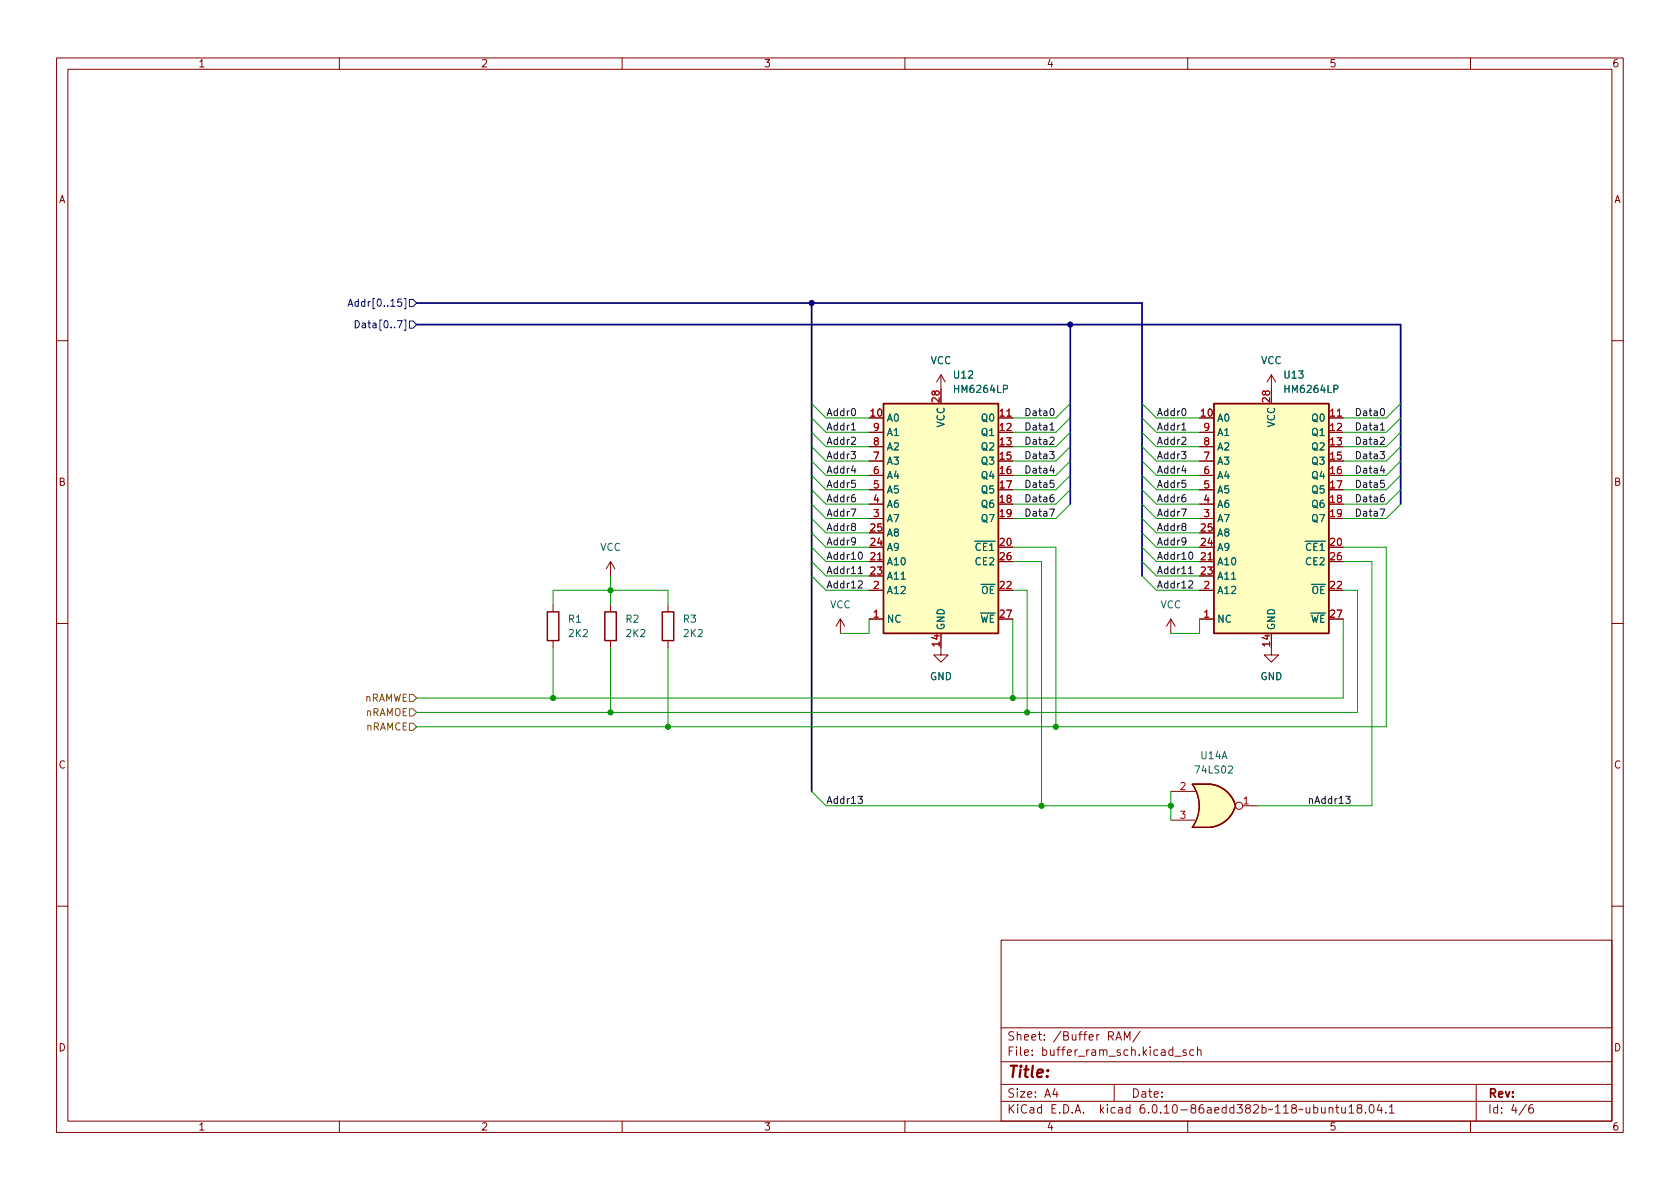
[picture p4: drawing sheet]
<svg xmlns="http://www.w3.org/2000/svg" width="297mm" height="210mm" viewBox="0 0 297 210" stroke-linecap="round" stroke-linejoin="round" font-family="sans-serif">
<g fill="none" stroke="#840000" stroke-width=".18">
<path d="M10 10.2h277v190.1h-277zM12 12.2h273v186.1h-273zM60 10.2v2M110 10.2v2M160 10.2v2M210 10.2v2M260 10.2v2M10 60.2h2M153.7 79h2.5M153.7 76.4h2.5M166.4 66.3l-.8 1.3M166.4 66.3v2.5"/>
<path d="M166.4 66.3l.7 1.3M176.5 73.9h2.6M212.1 79h2.5M212.1 76.4h2.5M224.8 66.3l-.8 1.3M224.8 66.3v2.5M224.8 66.3l.8 1.3M234.9 73.9h2.6M285 60.2h2M107.9 99.3l-.7 1.3M107.9 99.3v2.5M107.9 99.3l.8 1.3"/>
<path d="M153.7 99.3h2.5M153.7 91.7h2.5M153.7 89.1h2.5M153.7 86.6h2.5M153.7 84.1h2.5M153.7 81.5h2.5M212.1 99.3h2.5M212.1 91.7h2.5M212.1 89.1h2.5M212.1 86.6h2.5M212.1 84.1h2.5M212.1 81.5h2.5"/>
<path d="M10 110.2h2M97.8 106.9v1.3M97.8 113.3v1.2M107.9 106.9v1.3M107.9 113.3v1.2M118.1 106.9v1.3M118.1 113.3v1.2M148.6 109.5l-.8 1.2M148.6 109.5v2.5M148.6 109.5l.8 1.2M153.7 109.5h2.5M153.7 104.4h2.5"/>
<path d="M166.4 114.5v1.3h1.2l-1.2 1.3-1.3-1.3h1.3M207 109.5l-.8 1.2M207 109.5v2.5M207 109.5l.8 1.2M212.1 109.5h2.5M212.1 104.4h2.5M224.8 114.5v1.3h1.3l-1.3 1.3-1.3-1.3h1.3M285 110.2h2M207 139.9h4.3M214 138.7h-3.2a6.6 6.6 0 0 1 0 7.6h3.2M207 145h4.3M219.7 142.5h2.5"/>
<path d="M10 160.2h2M177 166.3h108v32h-108zM285 160.2h2M60 198.3v2M110 198.3v2M160 198.3v2M177 194.8h108M177 191.8h108M177 187.8h108M177 181.8h108M186.5 192.5l-.4 1h1M186.9 193v1"/>
<path d="M197 191.8v3M197.3 183.9l.5-1.5 .5 1.5M197.4 183.5h.7M198.8 183.9v-1.5l.5 1.1 .5-1.1v1.5M201.6 182.4l-1.3 1.9M207.7 186.8h1.2M209.7 185.7l-.3-.1-.3 .2 .1 .3 .5 .1v.4h-.6M210 198.3v2M211.1 185.7l-.5-.1-.2 .3v.4l.1 .3h.6M211.7 185.8l.2-.2 .4 .1 .1 .9M211.7 185.1v1.5M235 196l.2-.2 .4 .1v.9"/>
<path d="M235 195.8v1M236.1 195.8h.6M236.4 195.3v1.3l.3 .2M237.2 195.8l.1 1h.3l.3-.1M237.9 195.8v1M238.5 195.8l.4-.5v1.5M238.5 196.8h.9M240.2 196l-.3-.3 .1-.2 .2-.2 .4 .1 .2 .2-.1 .2-.6 .2-.2 .3 .1 .4 .2 .1h.3l.3-.3-.1-.4-.2-.1M241.4 196.7v.1M242.3 195.4l.1-.1a.81 .81 0 0 1 .6 .7 .81 .81 0 0 1-.3 .8h-.1a.81 .81 0 0 1-.6-.6 .81 .81 0 0 1 .3-.8zM243.9 195.3l-.4 1h.9M244.2 195.8v1"/>
<path d="M245 196.7v.1M245.6 195.8l.5-.5v1.5M245.6 196.8h.9M260 198.3v2M261 191.8v6.5M269.9 195.3l-1.3 1.9M271 195.3a.6 .6 0 0 0-.7 .7v.5l.1 .3h.5l.2-.1 .1-.5-.2-.2-.4-.1-.3 .3"/>
<circle cx="219.1" cy="142.5" r=".63"/>
</g>
<g fill="#ffffc2" stroke="#ffffc2" stroke-width=".18">
<path d="M214.6 71.4h20.3v40.6h-20.3z"/>
<path d="M213.4 141.1l5 1.4a5.2 5.2 0 0 1-4.4 3.8z"/>
<path d="M210.8 146.3h3.2z"/>
<path d="M210.8 138.7h3.2z"/>
<path d="M210.8 138.7h3.2v7.6h-3.2a6.7 6.7 0 0 0 0-7.6z"/>
<path d="M214 138.7a5.1 5.1 0 0 1 4.4 3.8l-4.9 1.3z"/>
<path d="M156.2 71.4h20.3v40.6h-20.3z"/>
</g>
<path d="M156.2 71.4h20.3v40.6h-20.3zM214.6 71.4h20.3v40.6h-20.3zM96.8 108.2h2v5.1h-2zM106.9 108.2h2.1v5.1h-2.1zM117.1 108.2h2v5.1h-2zM210.8 138.7h3.2M210.8 138.7a6.6 6.6 0 0 1 0 7.6M214 138.7a5.1 5.1 0 0 1 4.4 3.8 5.2 5.2 0 0 1-4.4 3.8M210.8 146.3h3.2" fill="none" stroke="#840000" stroke-width=".25"/>
<path d="M72.4 125.3h.6l.7 .7-.7 .6h-.6zM72.4 127.9h.6l.7 .6-.7 .7h-.6zM72.4 122.8h.6l.7 .6-.7 .7h-.6z" fill="none" stroke="#725600" stroke-width=".18"/>
<path d="M61.5 54.2l.5-1.3 .4 1.3M61.7 53.8h.6M62.8 56.7a.64 .64 0 0 1 .7 .6 .64 .64 0 0 1-.7 .7zM72.4 53h.6l.7 .6-.7 .6h-.6zM72.4 56.8h.6l.7 .6-.7 .6h-.6z" fill="none" stroke="#000084" stroke-width=".18"/>
<path d="M150.5 76h.8M209 76h.7M151.9 97.7l.2-.1a.68 .68 0 0 1 .4 .7 .68 .68 0 0 1-.4 .6 .84 .84 0 0 1-.2-1.2zM210.3 97.7l.2-.1a.68 .68 0 0 1 .4 .7 .68 .68 0 0 1-.4 .6l-.2-.1-.1-.4zM151.8 102.8l.4-.1 .3 .4-.8 .9h.8M151.8 100.5l.3-.3v1.2M151.8 101.4h.7M210.2 102.8l.5-.1 .2 .4-.8 .9h.8M210.2 100.5l.3-.3v1.2M210.2 101.4h.7M151.7 140.8h.8l-.4 .5 .3 .1v.6l-.2 .1-.5-.1M237.9 140.8h.8l-.4 .5 .4 .1v.6l-.2 .1-.6-.1" fill="none" stroke="#0f0f0f" stroke-width=".18"/>
<path d="M73.7 53.6h128.2v48.2M73.7 57.4h173.9v31.7M143.5 53.6v86.3M189.2 57.4v31.7" fill="none" stroke="#000084" stroke-width=".3"/>
<g fill="none" stroke="#009600" stroke-width=".18">
<path d="M143.5 76.4l2.5 2.6h7.7M143.5 73.9l2.5 2.5h7.7M143.5 71.4l2.5 2.5h7.7M143.5 79l2.5 2.5h7.7M189.2 76.4l-2.5 2.6h-7.6M189.2 73.9l-2.5 2.5h-7.6M189.2 71.4l-2.5 2.5h-7.6M189.2 79l-2.5 2.5h-7.6M201.9 76.4l2.6 2.6h7.6M201.9 73.9l2.6 2.5h7.6M201.9 71.4l2.6 2.5h7.6M201.9 79l2.6 2.5h7.6"/>
<path d="M247.6 76.4l-2.5 2.6h-7.6M247.6 73.9l-2.5 2.5h-7.6M247.6 71.4l-2.5 2.5h-7.6M247.6 79l-2.5 2.5h-7.6M143.5 96.8l2.5 2.5h7.7M143.5 86.6l2.5 2.5h7.7M143.5 99.3l2.5 2.5h7.7M143.5 81.5l2.5 2.6h7.7M143.5 89.1l2.5 2.6h7.7M143.5 84.1l2.5 2.5h7.7M143.5 94.2l2.5 2.6h7.7M143.5 91.7l2.5 2.5h7.7"/>
<path d="M179.1 99.3h5v43.2M179.1 96.8h7.6v31.7M189.2 86.6l-2.5 2.5h-7.6M189.2 81.5l-2.5 2.6h-7.6M189.2 89.1l-2.5 2.6h-7.6M189.2 84.1l-2.5 2.5h-7.6M201.9 96.8l2.6 2.5h7.6M201.9 86.6l2.6 2.5h7.6M201.9 99.3l2.6 2.5h7.6M201.9 81.5l2.6 2.6h7.6M201.9 89.1l2.6 2.6h7.6M201.9 84.1l2.6 2.5h7.6"/>
<path d="M201.9 94.2l2.6 2.6h7.6M201.9 91.7l2.6 2.5h7.6M237.5 99.3h5.1v43.2h-20.4M237.5 96.8h7.6v31.7h-171.4M247.6 86.6l-2.5 2.5h-7.6M247.6 81.5l-2.5 2.6h-7.6M247.6 89.1l-2.5 2.6h-7.6M247.6 84.1l-2.5 2.5h-7.6M97.8 106.9v-2.5h20.3v2.5M97.8 114.5v8.9M107.9 101.8v5.1M107.9 114.5v11.5"/>
<path d="M118.1 114.5v14M143.5 101.8l2.5 2.6h7.7M153.7 109.5v2.5h-5.1M179.1 104.4h2.5v21.6M179.1 109.5v13.9M201.9 101.8l2.6 2.6h7.6M212.1 109.5v2.5h-5.1M237.5 104.4h2.5v21.6h-166.3M237.5 109.5v13.9h-163.8M143.5 139.9l2.5 2.6h61M207 139.9v5.1"/>
</g>
<g fill="#009600" stroke="#009600" stroke-width=".18">
<circle cx="107.9" cy="126" r=".46"/>
<circle cx="97.8" cy="123.4" r=".46"/>
<circle cx="107.9" cy="104.4" r=".46"/>
<circle cx="118.1" cy="128.5" r=".46"/>
<circle cx="186.7" cy="128.5" r=".46"/>
<circle cx="184.1" cy="142.5" r=".46"/>
<circle cx="179.1" cy="123.4" r=".46"/>
<circle cx="181.6" cy="126" r=".46"/>
<circle cx="207" cy="142.5" r=".46"/>
</g>
<g fill="#000084" stroke="#000084" stroke-width=".18">
<circle cx="143.5" cy="53.6" r=".46"/>
<circle cx="189.2" cy="57.4" r=".46"/>
</g>
<text font-size="2.8" fill="#840000" x="178" y="190.6">Title:</text>
<g font-size="2.1" fill="#840000">
<text x="178" y="184">Sheet: /Buffer RAM/</text>
<text x="178" y="186.7">File: buffer_ram_sch.kicad_sch</text>
<text x="178" y="196.9">KiCad E.D.A. kicad 6.0.10-86aedd382b~118~ubuntu18.04.1</text>
<text x="178" y="194.1">Size: A4</text>
<text x="200" y="194.1">Date:</text>
<text x="263" y="194.1">Rev:</text>
<text x="263" y="196.9">Id: 4/6</text>
</g>
<g font-size="1.8" fill="#840000">
<text x="35" y="11.9">1</text>
<text x="85" y="11.9">2</text>
<text x="135" y="11.9">3</text>
<text x="185" y="11.9">4</text>
<text x="235" y="11.9">5</text>
<text x="285" y="11.9">6</text>
<text x="10.3" y="35.9">A</text>
<text x="285.3" y="35.9">A</text>
<text x="10.3" y="85.9">B</text>
<text x="285.3" y="85.9">B</text>
<text x="10.3" y="135.9">C</text>
<text x="285.3" y="135.9">C</text>
<text x="10.3" y="185.9">D</text>
<text x="285.3" y="185.9">D</text>
<text x="35" y="199.9">1</text>
<text x="85" y="199.9">2</text>
<text x="135" y="199.9">3</text>
<text x="185" y="199.9">4</text>
<text x="235" y="199.9">5</text>
<text x="285" y="199.9">6</text>
</g>
<g font-size="1.8" fill="#000084">
<text x="63" y="54.2">Addr[0..15]</text>
<text x="64.2" y="58">Data[0..7]</text>
</g>
<g font-size="1.8" fill="#006464">
<text x="164.5" y="64.4">VCC</text>
<text x="222.9" y="64.4">VCC</text>
<text x="168.7" y="66.9">U12</text>
<text x="169" y="69.5">HM6264LP</text>
<text x="227.1" y="66.9">U13</text>
<text x="227.4" y="69.5">HM6264LP</text>
<text x="156.7" y="74.5">A0</text>
<text x="156.7" y="77.1">A1</text>
<text x="167" y="75.6" transform="rotate(-90 167 75.6)">VCC</text>
<text x="173.7" y="74.5">Q0</text>
<text x="173.7" y="77.1">Q1</text>
<text x="215.1" y="74.5">A0</text>
<text x="215.1" y="77.1">A1</text>
<text x="225.4" y="75.6" transform="rotate(-90 225.4 75.6)">VCC</text>
<text x="232.1" y="74.5">Q0</text>
<text x="232.1" y="77.1">Q1</text>
<text x="156.7" y="82.2">A3</text>
<text x="156.7" y="79.6">A2</text>
<text x="173.7" y="79.6">Q2</text>
<text x="173.7" y="82.2">Q3</text>
<text x="215.1" y="82.2">A3</text>
<text x="215.1" y="79.6">A2</text>
<text x="232.1" y="79.6">Q2</text>
<text x="232.1" y="82.2">Q3</text>
<text x="156.7" y="89.8">A6</text>
<text x="156.7" y="87.2">A5</text>
<text x="156.7" y="84.7">A4</text>
<text x="173.7" y="84.7">Q4</text>
<text x="173.7" y="87.2">Q5</text>
<text x="173.7" y="89.8">Q6</text>
<text x="215.1" y="89.8">A6</text>
<text x="215.1" y="87.2">A5</text>
<text x="215.1" y="84.7">A4</text>
<text x="232.1" y="84.7">Q4</text>
<text x="232.1" y="87.2">Q5</text>
<text x="232.1" y="89.8">Q6</text>
<text x="156.7" y="94.9">A8</text>
<text x="156.7" y="92.3">A7</text>
<text x="173.7" y="92.3">Q7</text>
<text x="215.1" y="94.9">A8</text>
<text x="215.1" y="92.3">A7</text>
<text x="232.1" y="92.3">Q7</text>
<text x="106.1" y="97.4">VCC</text>
<text x="156.7" y="99.9">A10</text>
<text x="156.7" y="97.4">A9</text>
<text x="171.2" y="97.4">~{CE1}</text>
<text x="172.6" y="99.9">CE2</text>
<text x="215.1" y="99.9">A10</text>
<text x="215.1" y="97.4">A9</text>
<text x="229.6" y="97.4">~{CE1}</text>
<text x="231" y="99.9">CE2</text>
<text x="146.7" y="107.6">VCC</text>
<text x="156.7" y="105">A12</text>
<text x="156.7" y="102.5">A11</text>
<text x="172.1" y="105">~{OE}</text>
<text x="205.1" y="107.6">VCC</text>
<text x="215.1" y="105">A12</text>
<text x="215.1" y="102.5">A11</text>
<text x="230.5" y="105">~{OE}</text>
<text x="100.5" y="110.1">R1</text>
<text x="100.6" y="112.6">2K2</text>
<text x="110.7" y="110.1">R2</text>
<text x="110.8" y="112.6">2K2</text>
<text x="120.8" y="110.1">R3</text>
<text x="121" y="112.6">2K2</text>
<text x="156.7" y="110.1">NC</text>
<text x="167" y="111.5" transform="rotate(-90 167 111.5)">GND</text>
<text x="171.8" y="110.1">~{WE}</text>
<text x="215.1" y="110.1">NC</text>
<text x="225.4" y="111.5" transform="rotate(-90 225.4 111.5)">GND</text>
<text x="230.2" y="110.1">~{WE}</text>
<text x="164.4" y="120.3">GND</text>
<text x="222.8" y="120.3">GND</text>
<text x="211.5" y="136.8">74LS02</text>
<text x="212.4" y="134.2">U14A</text>
</g>
<g font-size="1.8" fill="#a90000">
<text x="166.1" y="71.1" transform="rotate(-90 166.1 71.1)">28</text>
<text x="224.5" y="71.1" transform="rotate(-90 224.5 71.1)">28</text>
<text x="154" y="73.7">10</text>
<text x="154.4" y="76.2">9</text>
<text x="176.8" y="73.7">11</text>
<text x="176.8" y="76.2">12</text>
<text x="212.4" y="73.7">10</text>
<text x="212.9" y="76.2">9</text>
<text x="235.2" y="73.7">11</text>
<text x="235.2" y="76.2">12</text>
<text x="154.4" y="83.8">6</text>
<text x="154.4" y="81.3">7</text>
<text x="154.4" y="78.7">8</text>
<text x="176.8" y="78.7">13</text>
<text x="176.8" y="81.3">15</text>
<text x="176.8" y="83.8">16</text>
<text x="212.9" y="83.8">6</text>
<text x="212.9" y="81.3">7</text>
<text x="212.9" y="78.7">8</text>
<text x="235.2" y="78.7">13</text>
<text x="235.2" y="81.3">15</text>
<text x="235.2" y="83.8">16</text>
<text x="154.4" y="88.9">4</text>
<text x="154.4" y="86.4">5</text>
<text x="176.8" y="86.4">17</text>
<text x="176.8" y="88.9">18</text>
<text x="212.9" y="88.9">4</text>
<text x="212.9" y="86.4">5</text>
<text x="235.2" y="86.4">17</text>
<text x="235.2" y="88.9">18</text>
<text x="154" y="94">25</text>
<text x="154.4" y="91.4">3</text>
<text x="176.8" y="91.4">19</text>
<text x="212.4" y="94">25</text>
<text x="212.9" y="91.4">3</text>
<text x="235.2" y="91.4">19</text>
<text x="154" y="99.1">21</text>
<text x="154" y="101.6">23</text>
<text x="154" y="96.5">24</text>
<text x="176.8" y="96.5">20</text>
<text x="176.8" y="99.1">26</text>
<text x="212.4" y="99.1">21</text>
<text x="212.4" y="101.6">23</text>
<text x="212.4" y="96.5">24</text>
<text x="235.2" y="96.5">20</text>
<text x="235.2" y="99.1">26</text>
<text x="154.4" y="104.1">2</text>
<text x="176.8" y="104.1">22</text>
<text x="212.9" y="104.1">2</text>
<text x="235.2" y="104.1">22</text>
<text x="154.4" y="109.2">1</text>
<text x="176.8" y="109.2">27</text>
<text x="212.9" y="109.2">1</text>
<text x="235.2" y="109.2">27</text>
<text x="166.1" y="114.3" transform="rotate(-90 166.1 114.3)">14</text>
<text x="224.5" y="114.3" transform="rotate(-90 224.5 114.3)">14</text>
<text x="208.7" y="139.7">2</text>
<text x="219.9" y="142.2">1</text>
<text x="208.7" y="144.8">3</text>
</g>
<g font-size="1.8" fill="#0f0f0f">
<text x="146" y="76.1">Addr1</text>
<text x="146" y="73.6">Addr0</text>
<text x="181.9" y="73.6">Data0</text>
<text x="181.9" y="76.1">Data1</text>
<text x="204.5" y="73.6">Addr0</text>
<text x="204.5" y="76.1">Addr1</text>
<text x="240.3" y="73.6">Data0</text>
<text x="240.3" y="76.1">Data1</text>
<text x="146" y="81.2">Addr3</text>
<text x="146" y="83.7">Addr4</text>
<text x="146" y="78.6">Addr2</text>
<text x="181.9" y="78.6">Data2</text>
<text x="181.9" y="83.7">Data4</text>
<text x="181.9" y="81.2">Data3</text>
<text x="204.5" y="83.7">Addr4</text>
<text x="204.5" y="81.2">Addr3</text>
<text x="204.5" y="78.6">Addr2</text>
<text x="240.3" y="81.2">Data3</text>
<text x="240.3" y="78.6">Data2</text>
<text x="240.3" y="83.7">Data4</text>
<text x="146" y="88.8">Addr6</text>
<text x="146" y="86.3">Addr5</text>
<text x="181.9" y="88.8">Data6</text>
<text x="181.9" y="86.3">Data5</text>
<text x="204.5" y="88.8">Addr6</text>
<text x="204.5" y="86.3">Addr5</text>
<text x="240.3" y="88.8">Data6</text>
<text x="240.3" y="86.3">Data5</text>
<text x="146" y="93.9">Addr8</text>
<text x="146" y="91.3">Addr7</text>
<text x="181.9" y="91.3">Data7</text>
<text x="204.5" y="93.9">Addr8</text>
<text x="204.5" y="91.3">Addr7</text>
<text x="240.3" y="91.3">Data7</text>
<text x="146" y="96.4">Addr9</text>
<text x="146" y="99">Addr10</text>
<text x="146" y="101.5">Addr11</text>
<text x="204.5" y="99">Addr10</text>
<text x="204.5" y="96.4">Addr9</text>
<text x="204.5" y="101.5">Addr11</text>
<text x="146" y="104">Addr12</text>
<text x="204.5" y="104">Addr12</text>
<text x="146" y="142.1">Addr13</text>
<text x="231.1" y="142.1">nAddr13</text>
</g>
<g font-size="1.8" fill="#725600">
<text x="64.2" y="124.1">nRAMWE</text>
<text x="64.5" y="126.6">nRAMOE</text>
<text x="64.6" y="129.2">nRAMCE</text>
</g>
</svg>
